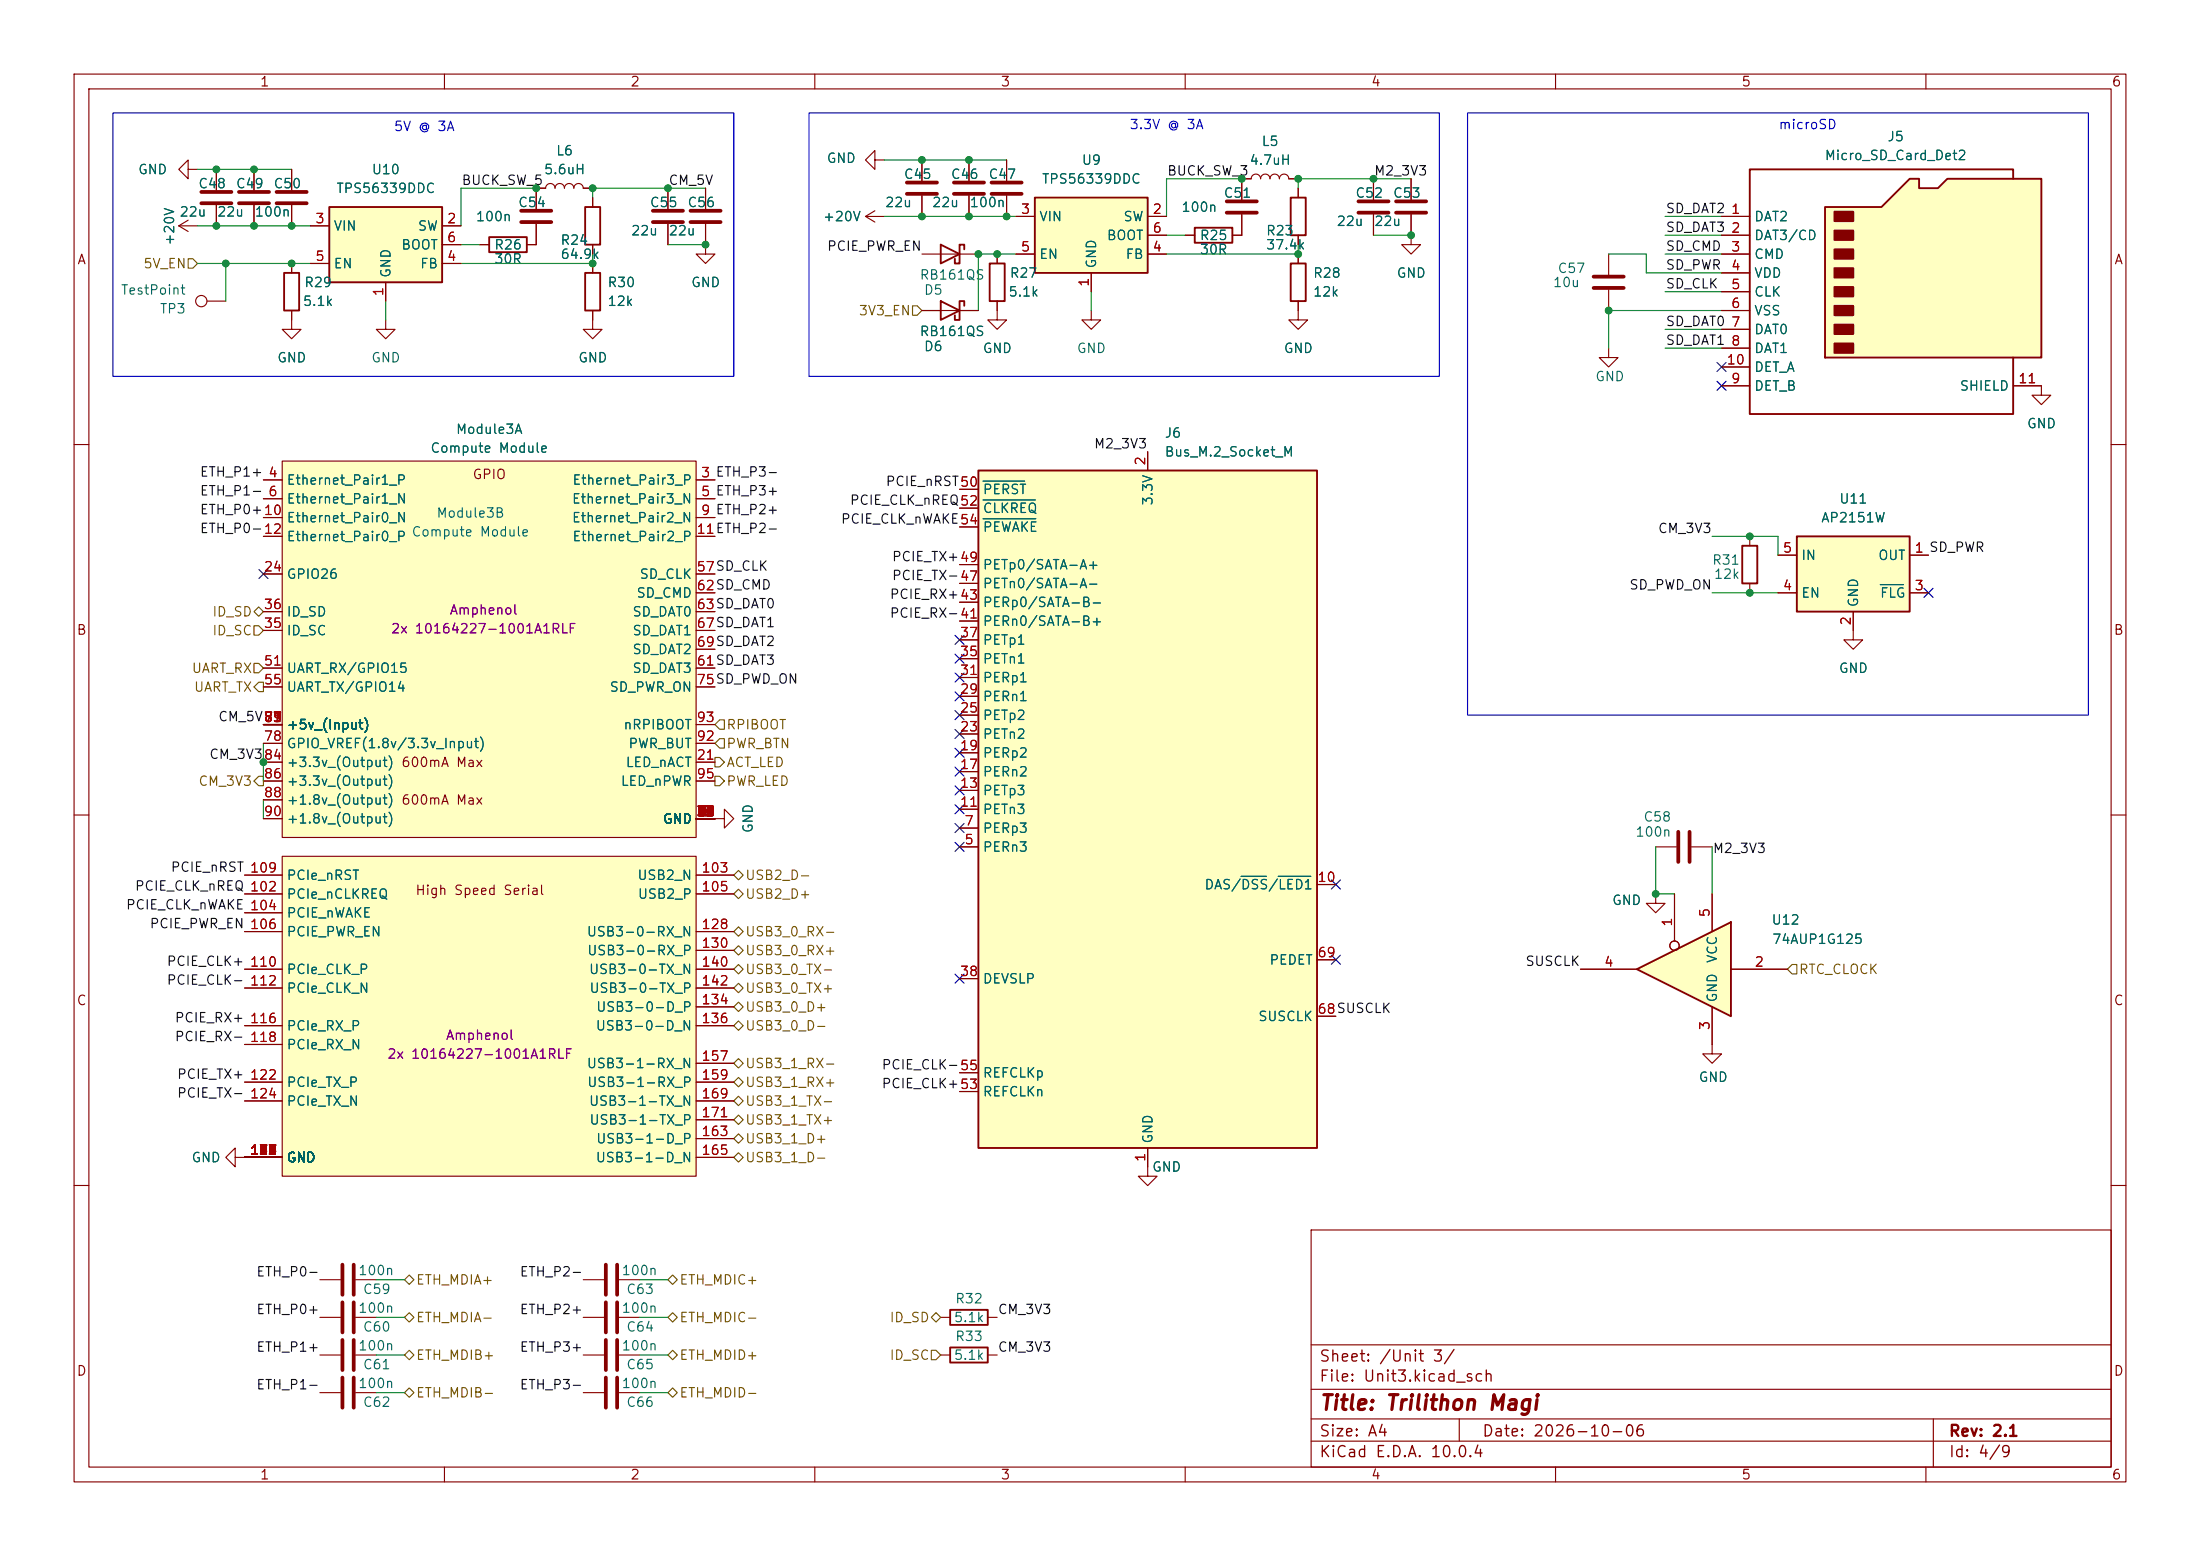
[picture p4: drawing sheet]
<svg xmlns="http://www.w3.org/2000/svg" width="297mm" height="210mm" viewBox="0 0 297 210" stroke-linecap="round" stroke-linejoin="round" font-family="sans-serif">
<g fill="none" stroke="#840000" stroke-width=".15">
<path d="M10 10h277v190h-277zM12 12h273v186h-273zM60 10v2M110 10v2M160 10v2M210 10v2M260 10v2M39.4 35.6v1.2M90.2 25.4v2.8M90.2 30.2v2.8M95.2 25.4v2.8M95.2 30.2v2.8"/>
<path d="M39.4 41.9v1.3M80 43.2v1.3h1.3l-1.3 1.2-1.3-1.2h1.3M10 60h2M285 60h2M10 110h2M285 110h2M10 160h2M177 166h108v32h-108zM285 160h2M60 198v2M110 198v2M160 198v2"/>
<path d="M177 194.5h108M177 191.5h108M177 187.5h108M177 181.5h108M197 191.5v3M210 198v2M260 198v2M261 191.5v6.5"/>
</g>
<path d="M38.4 36.8h2v5.1h-2z" fill="none" stroke="#840000" stroke-width=".25"/>
<path d="M88.1 28.4h4.1M88.1 30h4.1M93.2 28.4h4.1M93.2 30h4.1" fill="none" stroke="#840000" stroke-width=".51"/>
<path d="M44.4 27.9h15.3v10.2h-15.3z" fill="#ffffc2"/>
<path d="M44.4 27.9h15.3v10.2h-15.3zM79 27.9h2v5.1h-2zM79 36.8h2v5.1h-2z" fill="none" stroke="#840000" stroke-width=".25"/>
<g fill="none" stroke="#840000" stroke-width=".15">
<path d="M24.1 30.5h2.6M24.1 30.5l1.3 .7M25.4 22.9v-1.3l-1.3 1.3 1.3 1.2v-1.2h1.3M25.4 29.7l-1.3 .8M29.2 22.9v2.8M29.2 27.7v2.8M34.3 22.9v2.8M34.3 27.7v2.8M39.4 22.9v2.8M39.4 27.7v2.8M41.9 30.5h2.5M41.9 35.6h2.5"/>
<path d="M52.1 38.1v2.5M59.7 30.5h2.5M59.7 35.6h2.5M59.7 33h2.5M72.4 30.2v2.8M80 25.4h-1.3a.64 .64 0 0 0-.6-.6 .64 .64 0 0 0-.6 .6 .64 .64 0 0 0-.7-.6 .64 .64 0 0 0-.6 .6 .64 .64 0 0 0-.6-.6 .64 .64 0 0 0-.7 .6 .64 .64 0 0 0-.6-.6 .64 .64 0 0 0-.6 .6h-1.3v2.8M80 26.7v1.2M80 33v1.3M80 35.6v1.2M27.9 40.6h2.6M39.4 43.2v1.3h1.2l-1.2 1.2-1.3-1.2h1.3M52.1 43.2v1.3h1.2l-1.2 1.2-1.3-1.2h1.3"/>
<path d="M80 41.9v1.3M154.9 157.5v1.3h1.3l-1.3 1.2-1.2-1.2h1.2"/>
<circle cx="27.2" cy="40.6" r=".76"/>
</g>
<path d="M27.2 25.9h4M27.2 27.4h4M32.3 25.9h4M32.3 27.4h4M37.3 25.9h4.1M37.3 27.4h4.1M70.4 28.4h4M70.4 30h4" fill="none" stroke="#840000" stroke-width=".51"/>
<path d="M132.1 63.5h45.7v91.4h-45.7z" fill="#ffffc2"/>
<path d="M132.1 63.5h45.7v91.4h-45.7z" fill="none" stroke="#840000" stroke-width=".25"/>
<g fill="none" stroke="#840000" stroke-width=".15">
<path d="M129.5 78.7h2.6M129.5 76.2h2.6M129.5 66h2.6M129.5 68.6h2.6M129.5 71.1h2.6M154.9 61v2.5M129.5 99.1h2.6M129.5 96.5h2.6M129.5 94h2.6M129.5 91.4h2.6M129.5 88.9h2.6M129.5 86.4h2.6"/>
<path d="M129.5 83.8h2.6M129.5 81.3h2.6M129.5 114.3h2.6M129.5 111.8h2.6M129.5 109.2h2.6M129.5 106.7h2.6M129.5 104.1h2.6M129.5 101.6h2.6M177.8 119.4h2.5M129.5 132.1h2.6M177.8 137.2h2.5M177.8 129.5h2.5"/>
<path d="M129.5 147.3h2.6M129.5 144.8h2.6M154.9 154.9v2.6"/>
</g>
<path d="M132.7 64.9h5.6M132.7 67.5h7.1M132.7 70h7.1M167.5 118.3h3.5M172.6 118.3h4.4" fill="none" stroke="#006464" stroke-width=".15"/>
<path d="M221 130.8l12.7-6.3v12.7z" fill="#ffffc2"/>
<path d="M235.2 73.7h2v5h-2zM221 130.8l12.7-6.3v12.7z" fill="none" stroke="#840000" stroke-width=".25"/>
<g fill="none" stroke="#840000" stroke-width=".15">
<path d="M236.2 72.4v1.3M236.2 78.7v1.3M250.2 85.1v1.3h1.3l-1.3 1.2-1.3-1.2h1.3M223.5 114.3h2.8M228.3 114.3h2.8M213.4 130.8h7.6M223.5 120.7v1.2h1.3l-1.3 1.3-1.3-1.3h1.3M226.1 120.7v6.3M231.1 135.9v6.3h1.3l-1.3 1.3-1.2-1.3h1.2M231.1 120.7v5M233.7 130.8h7.6"/>
<circle cx="226.1" cy="127.6" r=".63"/>
</g>
<path d="M226.6 112.3v4M228.1 112.3v4" fill="none" stroke="#840000" stroke-width=".51"/>
<path d="M242.6 72.4h15.2v10.2h-15.2z" fill="#ffffc2"/>
<path d="M66 32h5.1v2h-5.1zM127 33l2.5 1.3-2.5 1.3zM130.2 33.7v-.7h-.7v2.6h-.6v-.7M133.6 35.6h2v5h-2zM127 40.6l2.5 1.3-2.5 1.3zM130.2 41.3v-.7h-.7v2.6h-.6v-.7M242.6 72.4h15.2v10.2h-15.2zM128.3 176.8h5v2h-5zM128.3 181.9h5v2h-5z" fill="none" stroke="#840000" stroke-width=".25"/>
<g fill="none" stroke="#840000" stroke-width=".15">
<path d="M64.8 33h1.2M71.1 33h1.3M116.8 29.2l1.3 .8M116.8 29.2h2.6M118.1 21.6v-1.3l-1.3 1.3 1.3 1.3v-1.3h1.3M118.1 28.4l-1.3 .8M124.5 34.3h7.6M124.5 21.6v2.8M124.5 26.4v2.8M130.8 21.6v2.8M130.8 26.4v2.8M134.6 34.3v1.3"/>
<path d="M135.9 21.6v2.8M135.9 26.4v2.8M124.5 41.9h7.6M134.6 40.6v2.6h1.3l-1.3 1.3-1.3-1.3h1.3M240 74.9h2.6M257.8 74.9h2.5M240 80h2.6M250.2 82.6v2.5M257.8 80h2.5M31.7 156.2v-1.3l-1.2 1.3 1.2 1.3v-1.3h1.3M43.2 172.7h2.8M43.2 177.8h2.8"/>
<path d="M48 172.7h2.8M48 177.8h2.8M78.7 172.7h2.8M78.7 177.8h2.8M83.6 172.7h2.8M83.6 177.8h2.8M127 177.8h1.3M133.3 177.8h1.3M43.2 182.9h2.8M43.2 188h2.8M48 182.9h2.8M48 188h2.8"/>
<path d="M78.7 182.9h2.8M78.7 188h2.8M83.6 182.9h2.8M83.6 188h2.8M127 182.9h1.3M133.3 182.9h1.3"/>
</g>
<path d="M253.8 78.9h3.2" fill="none" stroke="#006464" stroke-width=".15"/>
<g fill="none" stroke="#840000" stroke-width=".51">
<path d="M122.4 24.6h4.1M122.4 26.2h4.1M128.8 24.6h4M128.8 26.2h4M133.9 24.6h4M133.9 26.2h4M46.2 170.7v4.1M46.2 175.8v4M47.8 170.7v4.1M47.8 175.8v4M81.8 170.7v4.1M81.8 175.8v4"/>
<path d="M83.3 170.7v4.1M83.3 175.8v4M46.2 180.8v4.1M46.2 185.9v4.1M47.8 180.8v4.1M47.8 185.9v4.1M81.8 180.8v4.1M81.8 185.9v4.1M83.3 180.8v4.1M83.3 185.9v4.1"/>
</g>
<path d="M38.1 115.6h55.9v43.2h-55.9z" fill="#ffffc2"/>
<g fill="none" stroke="#840000" stroke-width=".15">
<path d="M33 118.1h5.1M38.1 115.6h55.9v43.2h-55.9zM94 118.1h5.1M33 120.7h5.1M33 123.2h5.1M33 125.7h5.1M33 130.8h5.1M33 133.4h5.1M33 138.4h5.1M94 120.7h5.1M94 125.7h5.1M94 130.8h5.1"/>
<path d="M94 133.4h5.1M94 138.4h5.1M94 128.3h5.1M94 135.9h5.1M33 156.2h5.1M33 141h5.1M33 146.1h5.1M33 148.6h5.1M94 156.2h5.1M94 146.1h5.1M94 148.6h5.1M94 143.5h5.1"/>
<path d="M94 153.7h5.1M94 151.1h5.1"/>
</g>
<path d="M38.1 62.2h55.9v50.8h-55.9z" fill="#ffffc2"/>
<g fill="none" stroke="#840000" stroke-width=".15">
<path d="M95.2 33v1.3h1.3l-1.3 1.3-1.2-1.3h1.2M167.6 24.1h1.3a.64 .64 0 0 1 .6-.6 .64 .64 0 0 1 .7 .6 .64 .64 0 0 1 .6-.6 .64 .64 0 0 1 .6 .6 .64 .64 0 0 1 .7-.6 .64 .64 0 0 1 .6 .6 .64 .64 0 0 1 .7-.6 .64 .64 0 0 1 .6 .6h1.3M185.4 24.1v2.8M185.4 29v2.8M190.5 24.1v2.8M190.5 29v2.8M147.3 41.9v1.3h1.3l-1.3 1.3-1.3-1.3h1.3M275.6 52.1v1.2h1.3l-1.3 1.3-1.3-1.3h1.3M35.6 64.8h2.5M35.6 67.3h2.5M35.6 69.9h2.5M35.6 72.4h2.5"/>
<path d="M35.6 77.5h2.5M38.1 62.2h55.9v50.8h-55.9zM94 64.8h2.5M94 67.3h2.5M94 69.9h2.5M94 72.4h2.5M94 77.5h2.5M35.6 85.1h2.5M35.6 82.6h2.5M35.6 90.2h2.5M35.6 92.7h2.5M35.6 97.8h2.5"/>
<path d="M94 85.1h2.5M94 82.6h2.5M94 90.2h2.5M94 92.7h2.5M94 80h2.5M94 87.6h2.5M94 97.8h2.5M35.6 110.5h2.5M35.6 102.9h2.5M35.6 100.3h2.5M35.6 105.4h2.5M35.6 108h2.5"/>
<path d="M94 110.5h3.8v1.3l1.3-1.3-1.3-1.3v1.3M94 102.9h2.5M94 100.3h2.5M94 105.4h2.5"/>
</g>
<path d="M183.4 27.2h4.1M183.4 28.7h4.1M188.5 27.2h4M188.5 28.7h4" fill="none" stroke="#840000" stroke-width=".51"/>
<path d="M139.7 26.7h15.2v10.1h-15.2z" fill="#ffffc2"/>
<path d="M139.7 26.7h15.2v10.1h-15.2zM174.2 35.6h2.1v5h-2.1z" fill="none" stroke="#840000" stroke-width=".25"/>
<path d="M137.2 29.2h2.5M137.2 34.3h2.5M147.3 36.8v2.6M154.9 29.2h2.6M154.9 34.3h2.6M154.9 31.8h2.6M175.3 34.3v1.3M190.5 31.8v1.2h1.3l-1.3 1.3-1.3-1.3h1.3M175.3 40.6v1.3" fill="none" stroke="#840000" stroke-width=".15"/>
<path d="M246.4 27.9h7.6l3.8-3.8h1.3v1.3h2.5l1.3-1.3h12.7v24.2h-29.2z" fill="#ffffc2"/>
<path d="M161.3 30.7h5.1v2.1h-5.1zM174.2 26.7h2.1v5.1h-2.1zM246.4 27.9h7.6l3.8-3.8h1.3v1.3h2.5l1.3-1.3h12.7v24.2h-29.2zM271.8 24.1v-1.2h-35.6v33h35.6v-7.6" fill="none" stroke="#840000" stroke-width=".25"/>
<g fill="#840000" stroke="#840000" stroke-width=".25">
<path d="M247.6 28.6h2.6v1.2h-2.6z"/>
<path d="M247.6 31.1h2.6v1.3h-2.6z"/>
<path d="M247.6 33.7h2.6v1.2h-2.6z"/>
<path d="M247.6 36.2h2.6v1.3h-2.6z"/>
<path d="M247.6 38.7h2.6v1.3h-2.6z"/>
<path d="M247.6 41.3h2.6v1.2h-2.6z"/>
<path d="M247.6 43.8h2.6v1.3h-2.6z"/>
<path d="M247.6 46.4h2.6v1.2h-2.6z"/>
</g>
<g fill="none" stroke="#840000" stroke-width=".15">
<path d="M29.2 22.9v2.8M29.2 27.7v2.8M34.3 22.9v2.8M34.3 27.7v2.8M39.4 22.9v2.8M39.4 27.7v2.8M39.4 35.6v1.2M41.9 30.5h2.5M41.9 35.6h2.5M52.1 38.1v2.5M59.7 33h2.5M59.7 30.5h2.5"/>
<path d="M59.7 35.6h2.5M64.8 33h1.2M72.4 30.2v2.8h-1.3M73.7 25.4h-1.3v2.8M78.7 25.4h1.3M80 26.7v1.2M80 33v1.3M80 35.6v1.2M90.2 25.4v2.8M90.2 30.2v2.8M95.2 25.4v2.8M95.2 30.2v2.8"/>
<path d="M124.5 21.6v2.8M124.5 26.4v2.8M130.8 21.6v2.8M130.8 26.4v2.8M134.6 34.3v1.3M135.9 21.6v2.8M135.9 26.4v2.8M137.2 29.2h2.5M137.2 34.3h2.5M147.3 36.8v2.6M154.9 29.2h2.6M154.9 31.8h2.6"/>
<path d="M154.9 34.3h2.6M160 31.8h1.3M167.6 29v2.8h-1.2M168.9 24.1h-1.3v2.8M174 24.1h1.3M175.3 25.4v1.3M175.3 31.8v1.2M175.3 34.3v1.3M185.4 24.1v2.8M185.4 29v2.8M190.5 24.1v2.8M190.5 29v2.8"/>
<path d="M217.2 34.3v2.8M217.2 39.1v2.8M232.4 29.2h3.8M232.4 31.8h3.8M232.4 34.3h3.8M232.4 36.8h3.8M232.4 39.4h3.8M39.4 41.9v1.3M80 41.9v1.3M124.5 41.9h2.5M129.5 41.9h2.6M134.6 40.6v1.3"/>
<path d="M175.3 40.6v2.6h1.2l-1.2 1.3-1.3-1.3h1.3M217.2 47v1.3h1.2l-1.2 1.2-1.3-1.2h1.3M232.4 41.9h3.8M232.4 44.5h3.8M232.4 47h3.8M232.4 52.1h3.8M232.4 49.5h3.8M271.8 52.1h3.8M35.6 64.8h2.5M35.6 67.3h2.5M35.6 69.9h2.5M35.6 72.4h2.5"/>
<path d="M35.6 77.5h2.5M94 64.8h2.5M94 67.3h2.5M94 69.9h2.5M94 72.4h2.5M94 77.5h2.5M129.5 78.7h2.6M129.5 76.2h2.6M129.5 66h2.6M129.5 68.6h2.6M129.5 71.1h2.6M154.9 61v2.5"/>
<path d="M240 74.9h2.6M257.8 74.9h2.5M35.6 85.1h2.5M35.6 82.6h2.5M35.6 90.2h2.5M35.6 92.7h2.5M35.6 97.8h2.5M94 80h2.5M94 85.1h2.5M94 82.6h2.5M94 90.2h2.5M94 92.7h2.5"/>
<path d="M94 87.6h2.5M94 97.8h2.5M129.5 99.1h2.6M129.5 96.5h2.6M129.5 94h2.6M129.5 91.4h2.6M129.5 88.9h2.6M129.5 86.4h2.6M129.5 83.8h2.6M129.5 81.3h2.6M240 80h2.6M250.2 82.6v2.5"/>
<path d="M257.8 80h2.5M33 118.1h5.1M35.6 110.5h2.5M35.6 102.9h2.5M35.6 100.3h2.5M35.6 105.4h2.5M35.6 108h2.5M94 110.5h2.5M94 102.9h2.5M94 100.3h2.5M94 105.4h2.5M94 118.1h5.1"/>
<path d="M129.5 114.3h2.6M129.5 111.8h2.6M129.5 109.2h2.6M129.5 106.7h2.6M129.5 104.1h2.6M129.5 101.6h2.6M177.8 119.4h2.5M33 130.8h5.1M33 120.7h5.1M33 123.2h5.1M33 125.7h5.1M33 133.4h5.1"/>
<path d="M33 138.4h5.1M94 130.8h5.1M94 120.7h5.1M94 125.7h5.1M94 133.4h5.1M94 138.4h5.1M94 128.3h5.1M94 135.9h5.1M129.5 132.1h2.6M177.8 137.2h2.5M177.8 129.5h2.5M213.4 130.8h7.6"/>
<path d="M226.1 120.7v6.3M231.1 120.7v5M231.1 135.9v5.1M233.7 130.8h7.6M33 156.2h5.1M33 141h5.1M33 146.1h5.1M33 148.6h5.1M94 156.2h5.1M94 146.1h5.1M94 148.6h5.1M94 143.5h5.1"/>
<path d="M94 153.7h5.1M94 151.1h5.1M129.5 147.3h2.6M129.5 144.8h2.6M154.9 154.9v2.6"/>
<circle cx="226.1" cy="127.6" r=".63"/>
</g>
<path d="M165.6 27.2h4.1M165.6 28.7h4.1M215.1 37.3h4.1M215.1 38.9h4.1" fill="none" stroke="#840000" stroke-width=".51"/>
<g fill="none" stroke="#725600" stroke-width=".15">
<path d="M25.4 34.9h.6l.7 .7-.7 .6h-.6zM123.2 41.3h.6l.7 .6-.7 .6h-.6zM34.3 82.6l.6-.7 .7 .7-.7 .6zM34.3 92.7l.6-.6h.7v1.2h-.7zM34.3 84.5h.6l.7 .6-.7 .6h-.6zM34.3 89.5h.6l.7 .7-.7 .6h-.6zM97.2 97.2h.6v1.2h-.6l-.7-.6zM97.2 99.7h.6v1.3h-.6l-.7-.7zM34.9 104.8h.7v1.2h-.7l-.6-.6zM96.5 102.2h.7l.6 .7-.6 .6h-.7zM96.5 104.8h.7l.6 .6-.6 .6h-.7zM99.1 118.1l.6-.6 .6 .6-.6 .6z"/>
<path d="M99.1 125.7l.6-.6 .6 .6-.6 .7zM99.1 135.9l.6-.6 .6 .6-.6 .6zM99.1 133.4l.6-.7 .6 .7-.6 .6zM99.1 138.4l.6-.6 .6 .6-.6 .7zM99.1 128.3l.6-.7 .6 .7-.6 .6zM99.1 120.7l.6-.7 .6 .7-.6 .6zM99.7 130.2l.6 .6-.6 .6-.6-.6zM241.9 130.2h.7v1.2h-.7l-.6-.6zM99.1 156.2l.6-.6 .6 .6-.6 .6zM99.1 143.5l.6-.6 .6 .6-.6 .6zM99.1 148.6l.6-.6 .6 .6-.6 .6zM99.1 146.1l.6-.7 .6 .7-.6 .6z"/>
<path d="M99.1 151.1l.6-.6 .6 .6-.6 .7zM99.7 153l.6 .7-.6 .6-.6-.6zM54.6 172.7l.6-.6 .7 .6-.7 .7zM54.6 177.8l.6-.6 .7 .6-.7 .6zM90.2 172.7l.6-.6 .6 .6-.6 .7zM90.2 177.8l.6-.6 .6 .6-.6 .6zM125.7 177.8l.7-.6 .6 .6-.6 .6zM54.6 182.9l.6-.7 .7 .7-.7 .6zM54.6 188l.6-.7 .7 .7-.7 .6zM90.2 182.9l.6-.7 .6 .7-.6 .6zM90.2 188l.6-.7 .6 .7-.6 .6zM125.7 182.2h.7l.6 .7-.6 .6h-.7z"/>
</g>
<g fill="none" stroke="#009600" stroke-width=".15">
<path d="M26.7 22.9h12.7M26.7 30.5h15.2M26.7 35.6h15.2M30.5 35.6v5M62.2 33h2.6M72.4 25.4h-10.2v5.1M80 34.3v1.3h-17.8M90.2 33h5M95.2 25.4h-15.2v1.3M119.4 29.2h17.8M119.4 21.6h16.5M137.2 34.3h-5.1v7.6"/>
<path d="M147.3 39.4v2.5M157.5 31.8h2.5M167.6 24.1h-10.1v5.1M175.3 33v1.3h-17.8M185.4 31.8h5.1M190.5 24.1h-15.2v1.3M217.2 34.3h5v2.5h10.2M224.8 34.3h7.6M224.8 29.2h7.6M224.8 31.8h7.6M224.8 39.4h7.6M52.1 40.6v2.6"/>
<path d="M224.8 44.5h7.6M224.8 47h7.6M232.4 41.9h-15.2v5.1M231.1 72.4h8.9v2.5M231.1 80h8.9M35.6 100.3v5.1M35.6 108v2.5M223.5 114.3v6.4h2.6M231.1 114.3v6.4M50.8 172.7h3.8M50.8 177.8h3.8M86.4 172.7h3.8"/>
<path d="M86.4 177.8h3.8M50.8 182.9h3.8M50.8 188h3.8M86.4 182.9h3.8M86.4 188h3.8"/>
</g>
<g fill="none" stroke="#000084" stroke-width=".15">
<path d="M231.8 48.9l1.2 1.2M231.8 51.5l1.2 1.2M233 48.9l-1.2 1.2M233 51.5l-1.2 1.2M35 76.9l1.2 1.2M36.2 76.9l-1.2 1.2M259.7 79.4l1.3 1.2M261 79.4l-1.3 1.2M128.9 85.8l1.2 1.2M128.9 90.8l1.2 1.2M128.9 88.3l1.2 1.2M128.9 95.9l1.2 1.2"/>
<path d="M128.9 98.5l1.2 1.2M128.9 93.4l1.2 1.2M130.1 85.8l-1.2 1.2M130.1 90.8l-1.2 1.2M130.1 88.3l-1.2 1.2M130.1 95.9l-1.2 1.2M130.1 98.5l-1.2 1.2M130.1 93.4l-1.2 1.2M128.9 108.6l1.2 1.2M128.9 106.1l1.2 1.2M128.9 103.5l1.2 1.2M128.9 101l1.2 1.2"/>
<path d="M128.9 113.7l1.2 1.2M128.9 111.2l1.2 1.2M130.1 108.6l-1.2 1.2M130.1 106.1l-1.2 1.2M130.1 103.5l-1.2 1.2M130.1 101l-1.2 1.2M130.1 113.7l-1.2 1.2M130.1 111.2l-1.2 1.2M179.7 118.8l1.2 1.2M180.9 118.8l-1.2 1.2M128.9 131.5l1.2 1.2M130.1 131.5l-1.2 1.2"/>
<path d="M179.7 128.9l1.2 1.2M180.9 128.9l-1.2 1.2"/>
</g>
<path d="M15.2 15.2h83.9v35.6h-83.9zM109.2 15.2h85.1v35.6h-85.1zM198.1 15.2h83.8v81.3h-83.8z" fill="none" stroke="#0000c2" stroke-width=".15"/>
<path d="M132.7 64.9h5.6M132.7 67.5h7.1M132.7 70h7.1M253.8 78.9h3.2M167.5 118.3h3.5M172.6 118.3h4.4" fill="none" stroke="#006464" stroke-width=".15"/>
<g fill="#009600" stroke="#009600" stroke-width=".14">
<circle cx="167.6" cy="24.1" r=".46"/>
<circle cx="175.3" cy="24.1" r=".46"/>
<circle cx="185.4" cy="24.1" r=".46"/>
<circle cx="175.3" cy="34.3" r=".46"/>
<circle cx="130.8" cy="21.6" r=".46"/>
<circle cx="135.9" cy="29.2" r=".46"/>
<circle cx="130.8" cy="29.2" r=".46"/>
<circle cx="132.1" cy="34.3" r=".46"/>
<circle cx="134.6" cy="34.3" r=".46"/>
<circle cx="124.5" cy="29.2" r=".46"/>
<circle cx="124.5" cy="21.6" r=".46"/>
<circle cx="190.5" cy="31.8" r=".46"/>
<circle cx="217.2" cy="41.9" r=".46"/>
<circle cx="236.2" cy="80" r=".46"/>
<circle cx="236.2" cy="72.4" r=".46"/>
<circle cx="223.5" cy="120.7" r=".46"/>
<circle cx="34.3" cy="22.9" r=".46"/>
<circle cx="39.4" cy="30.5" r=".46"/>
<circle cx="30.5" cy="35.6" r=".46"/>
<circle cx="34.3" cy="30.5" r=".46"/>
<circle cx="29.2" cy="22.9" r=".46"/>
<circle cx="29.2" cy="30.5" r=".46"/>
<circle cx="39.4" cy="35.6" r=".46"/>
<circle cx="35.6" cy="102.9" r=".46"/>
<circle cx="72.4" cy="25.4" r=".46"/>
<circle cx="80" cy="25.4" r=".46"/>
<circle cx="80" cy="35.6" r=".46"/>
<circle cx="90.2" cy="25.4" r=".46"/>
<circle cx="95.2" cy="33" r=".46"/>
</g>
<text font-size="2" fill="#840000" x="178" y="190.8">Title: Trilithon Magi</text>
<g font-size="1.5" fill="#840000">
<text x="178" y="184.2">Sheet: /Unit 3/</text>
<text x="178" y="186.9">File: Unit3.kicad_sch</text>
<text x="178" y="197.1">KiCad E.D.A. 10.0.4</text>
<text x="178" y="194.3">Size: A4</text>
<text x="200" y="194.3">Date: 2026-10-06</text>
<text x="263" y="194.3">Rev: 2.1</text>
<text x="263" y="197.1">Id: 4/9</text>
</g>
<g font-size="1.3" fill="#840000">
<text x="35" y="12">1</text>
<text x="85" y="12">2</text>
<text x="135" y="12">3</text>
<text x="185" y="12">4</text>
<text x="235" y="12">5</text>
<text x="285" y="12">6</text>
<text x="10.3" y="36">A</text>
<text x="285.3" y="36">A</text>
<text x="63.7" y="65">GPIO</text>
<text x="10.3" y="86">B</text>
<text x="285.3" y="86">B</text>
<text x="56" y="121.1">High Speed Serial</text>
<text x="10.3" y="136">C</text>
<text x="285.3" y="136">C</text>
<text x="10.3" y="186">D</text>
<text x="285.3" y="186">D</text>
<text x="35" y="200">1</text>
<text x="85" y="200">2</text>
<text x="135" y="200">3</text>
<text x="185" y="200">4</text>
<text x="235" y="200">5</text>
<text x="285" y="200">6</text>
</g>
<g font-size="1.3" fill="#0000c2">
<text x="152.4" y="17.8">3.3V @ 3A</text>
<text x="240" y="17.8">microSD</text>
<text x="53.1" y="18">5V @ 3A</text>
</g>
<g font-size="1.3" fill="#006464">
<text x="18.6" y="23.8">GND</text>
<text x="50.1" y="23.8">U10</text>
<text x="73.3" y="23.8">5.6uH</text>
<text x="75" y="21.3">L6</text>
<text x="111.5" y="22.3">GND</text>
<text x="145.9" y="22.6">U9</text>
<text x="168.6" y="22.6">4.7uH</text>
<text x="170.2" y="20">L5</text>
<text x="246.2" y="21.9">Micro_SD_Card_Det2</text>
<text x="254.7" y="19.4">J5</text>
<text x="24.1" y="29.5">22u</text>
<text x="26.7" y="25.7">C48</text>
<text x="29.2" y="29.5">22u</text>
<text x="31.8" y="25.7">C49</text>
<text x="34.3" y="29.5">100n</text>
<text x="36.8" y="25.7">C50</text>
<text x="45.3" y="26.4">TPS56339DDC</text>
<text x="69.9" y="28.3">C54</text>
<text x="87.6" y="28.3">C55</text>
<text x="92.7" y="28.3">C56</text>
<text x="119.4" y="28.3">22u</text>
<text x="121.9" y="24.5">C45</text>
<text x="125.7" y="28.3">22u</text>
<text x="128.3" y="24.5">C46</text>
<text x="130.8" y="28.3">100n</text>
<text x="133.4" y="24.5">C47</text>
<text x="140.6" y="25.1">TPS56339DDC</text>
<text x="159.4" y="28.9">100n</text>
<text x="165.1" y="27">C51</text>
<text x="182.9" y="27">C52</text>
<text x="188" y="27">C53</text>
<text x="23.8" y="33.2" transform="rotate(-90 23.8 33.2)">+20V</text>
<text x="45" y="31.5">VIN</text>
<text x="54.1" y="34">BOOT</text>
<text x="56.3" y="31.5">SW</text>
<text x="64.1" y="30.2">100n</text>
<text x="66.6" y="34">R26</text>
<text x="66.6" y="35.9">30R</text>
<text x="75.6" y="33.4">R24</text>
<text x="75.6" y="35.3">64.9k</text>
<text x="85.1" y="32.1">22u</text>
<text x="90.2" y="32.1">22u</text>
<text x="111" y="30.2">+20V</text>
<text x="140.2" y="30.2">VIN</text>
<text x="140.2" y="35.3">EN</text>
<text x="149.3" y="32.7">BOOT</text>
<text x="151.6" y="30.2">SW</text>
<text x="151.9" y="35.3">FB</text>
<text x="161.9" y="32.7">R25</text>
<text x="161.9" y="34.6">30R</text>
<text x="170.8" y="32.1">R23</text>
<text x="170.8" y="34">37.4k</text>
<text x="180.3" y="30.8">22u</text>
<text x="185.4" y="30.8">22u</text>
<text x="236.7" y="30.2">DAT2</text>
<text x="236.7" y="32.7">DAT3/CD</text>
<text x="236.7" y="35.3">CMD</text>
<text x="16.2" y="40.1">TestPoint</text>
<text x="40.8" y="41.6">5.1k</text>
<text x="41" y="39.1">R29</text>
<text x="45" y="36.5">EN</text>
<text x="53" y="37.6" transform="rotate(-90 53 37.6)">GND</text>
<text x="56.6" y="36.5">FB</text>
<text x="81.9" y="41.6">12k</text>
<text x="81.9" y="39.1">R30</text>
<text x="93.2" y="39.1">GND</text>
<text x="124.1" y="38.1">RB161QS</text>
<text x="124.6" y="40.1">D5</text>
<text x="136" y="40.3">5.1k</text>
<text x="136.2" y="37.8">R27</text>
<text x="148.3" y="36.3" transform="rotate(-90 148.3 36.3)">GND</text>
<text x="177.2" y="40.3">12k</text>
<text x="177.2" y="37.8">R28</text>
<text x="188.5" y="37.8">GND</text>
<text x="209.6" y="39.1">10u</text>
<text x="210.2" y="37.2">C57</text>
<text x="236.7" y="37.8">VDD</text>
<text x="236.7" y="40.3">CLK</text>
<text x="21.5" y="42.6">TP3</text>
<text x="124.1" y="45.7">RB161QS</text>
<text x="124.6" y="47.7">D6</text>
<text x="132.6" y="48">GND</text>
<text x="145.3" y="48">GND</text>
<text x="173.2" y="48">GND</text>
<text x="236.7" y="42.9">VSS</text>
<text x="236.7" y="45.4">DAT0</text>
<text x="236.7" y="48">DAT1</text>
<text x="37.3" y="49.2">GND</text>
<text x="50" y="49.2">GND</text>
<text x="78" y="49.2">GND</text>
<text x="215.3" y="51.8">GND</text>
<text x="236.7" y="53">DET_B</text>
<text x="236.7" y="50.5">DET_A</text>
<text x="264.5" y="53">SHIELD</text>
<text x="61.5" y="58.9">Module3A</text>
<text x="157.1" y="59.4">J6</text>
<text x="273.6" y="58.1">GND</text>
<text x="38.6" y="65.7">Ethernet_Pair1_P</text>
<text x="58" y="61.4">Compute Module</text>
<text x="77.2" y="65.7">Ethernet_Pair3_P</text>
<text x="157.1" y="61.9">Bus_M.2_Socket_M</text>
<text x="38.6" y="68.3">Ethernet_Pair1_N</text>
<text x="38.6" y="70.8">Ethernet_Pair0_N</text>
<text x="58.8" y="70.2">Module3B</text>
<text x="77.1" y="68.3">Ethernet_Pair3_N</text>
<text x="77.1" y="70.8">Ethernet_Pair2_N</text>
<text x="132.6" y="67">PERST</text>
<text x="132.6" y="69.6">CLKREQ</text>
<text x="155.9" y="68.3" transform="rotate(-90 155.9 68.3)">3.3V</text>
<text x="245.8" y="70.8">AP2151W</text>
<text x="248.2" y="68.3">U11</text>
<text x="38.6" y="73.4">Ethernet_Pair0_P</text>
<text x="55.5" y="72.7">Compute Module</text>
<text x="77.2" y="73.4">Ethernet_Pair2_P</text>
<text x="132.6" y="77.2">PETp0/SATA-A+</text>
<text x="132.6" y="72.1">PEWAKE</text>
<text x="231" y="76.5">R31</text>
<text x="243.1" y="75.9">IN</text>
<text x="253.5" y="75.9">OUT</text>
<text x="38.6" y="78.4">GPIO26</text>
<text x="38.6" y="83.5">ID_SD</text>
<text x="85.3" y="83.5">SD_DAT0</text>
<text x="85.8" y="81">SD_CMD</text>
<text x="86.3" y="78.4">SD_CLK</text>
<text x="132.6" y="82.3">PERp0/SATA-B-</text>
<text x="132.6" y="79.7">PETn0/SATA-A-</text>
<text x="231.3" y="78.4">12k</text>
<text x="243.1" y="81">EN</text>
<text x="251.2" y="82" transform="rotate(-90 251.2 82)">GND</text>
<text x="253.7" y="81">FLG</text>
<text x="38.6" y="86.1">ID_SC</text>
<text x="85.3" y="86.1">SD_DAT1</text>
<text x="85.3" y="88.6">SD_DAT2</text>
<text x="132.6" y="89.9">PETn1</text>
<text x="132.6" y="87.3">PETp1</text>
<text x="132.6" y="84.8">PERn0/SATA-B+</text>
<text x="38.6" y="91.1">UART_RX/GPIO15</text>
<text x="38.6" y="93.7">UART_TX/GPIO14</text>
<text x="82.2" y="93.7">SD_PWR_ON</text>
<text x="85.3" y="91.1">SD_DAT3</text>
<text x="132.6" y="95">PERn1</text>
<text x="132.6" y="92.4">PERp1</text>
<text x="248.2" y="91.1">GND</text>
<text x="38.6" y="98.8">+5v_(Input)</text>
<text x="38.6" y="101.3">GPIO_VREF(1.8v/3.3v_Input)</text>
<text x="84.1" y="98.8">nRPIBOOT</text>
<text x="84.7" y="101.3">PWR_BUT</text>
<text x="132.6" y="100">PETn2</text>
<text x="132.6" y="97.5">PETp2</text>
<text x="38.6" y="103.8">+3.3v_(Output) 600mA Max</text>
<text x="38.6" y="106.4">+3.3v_(Output)</text>
<text x="38.6" y="103.8">+3.3v_(Output)</text>
<text x="83.7" y="106.4">LED_nPWR</text>
<text x="84.4" y="103.8">LED_nACT</text>
<text x="132.6" y="107.7">PETp3</text>
<text x="132.6" y="105.1">PERn2</text>
<text x="132.6" y="102.6">PERp2</text>
<text x="38.6" y="108.9">+1.8v_(Output) 600mA Max</text>
<text x="38.6" y="111.5">+1.8v_(Output)</text>
<text x="38.6" y="108.9">+1.8v_(Output)</text>
<text x="89.4" y="111.5">GND</text>
<text x="101.9" y="112.5" transform="rotate(-90 101.9 112.5)">GND</text>
<text x="132.6" y="112.7">PERp3</text>
<text x="132.6" y="110.2">PETn3</text>
<text x="220.7" y="113.2">100n</text>
<text x="221.8" y="111.2">C58</text>
<text x="38.6" y="119.1">PCIe_nRST</text>
<text x="86" y="119.1">USB2_N</text>
<text x="132.6" y="115.3">PERn3</text>
<text x="38.6" y="121.6">PCIe_nCLKREQ</text>
<text x="38.6" y="124.2">PCIE_nWAKE</text>
<text x="86" y="121.6">USB2_P</text>
<text x="162.5" y="120.4">DAS/DSS/LED1</text>
<text x="217.5" y="122.5">GND</text>
<text x="239.1" y="125.1">U12</text>
<text x="38.6" y="126.7">PCIE_PWR_EN</text>
<text x="38.6" y="131.8">PCIe_CLK_P</text>
<text x="79.1" y="126.7">USB3-0-RX_N</text>
<text x="79.2" y="129.2">USB3-0-RX_P</text>
<text x="79.4" y="131.8">USB3-0-TX_N</text>
<text x="171.3" y="130.5">PEDET</text>
<text x="232.1" y="130.1" transform="rotate(-90 232.1 130.1)">VCC</text>
<text x="239.2" y="127.7">74AUP1G125</text>
<text x="38.6" y="134.3">PCIe_CLK_N</text>
<text x="79.5" y="134.3">USB3-0-TX_P</text>
<text x="80.4" y="136.9">USB3-0-D_P</text>
<text x="132.6" y="133.1">DEVSLP</text>
<text x="232.1" y="135.4" transform="rotate(-90 232.1 135.4)">GND</text>
<text x="38.6" y="139.4">PCIe_RX_P</text>
<text x="38.6" y="141.9">PCIe_RX_N</text>
<text x="80.3" y="139.4">USB3-0-D_N</text>
<text x="169.8" y="138.1">SUSCLK</text>
<text x="38.6" y="147">PCIe_TX_P</text>
<text x="38.6" y="149.6">PCIe_TX_N</text>
<text x="79.1" y="144.5">USB3-1-RX_N</text>
<text x="79.2" y="147">USB3-1-RX_P</text>
<text x="79.4" y="149.6">USB3-1-TX_N</text>
<text x="132.6" y="148.3">REFCLKn</text>
<text x="132.6" y="145.8">REFCLKp</text>
<text x="229.2" y="146.3">GND</text>
<text x="79.5" y="152.1">USB3-1-TX_P</text>
<text x="80.4" y="154.6">USB3-1-D_P</text>
<text x="155.9" y="154.4" transform="rotate(-90 155.9 154.4)">GND</text>
<text x="25.8" y="157.2">GND</text>
<text x="38.6" y="157.2">GND</text>
<text x="80.3" y="157.2">USB3-1-D_N</text>
<text x="155.4" y="158.5">GND</text>
<text x="48.3" y="172.4">100n</text>
<text x="83.8" y="172.4">100n</text>
<text x="48.3" y="177.5">100n</text>
<text x="48.9" y="175">C59</text>
<text x="83.8" y="177.5">100n</text>
<text x="84.5" y="175">C63</text>
<text x="128.7" y="178.8">5.1k</text>
<text x="128.9" y="176.2">R32</text>
<text x="48.3" y="182.6">100n</text>
<text x="48.9" y="185.1">C61</text>
<text x="48.9" y="180">C60</text>
<text x="83.8" y="182.6">100n</text>
<text x="84.5" y="185.1">C65</text>
<text x="84.5" y="180">C64</text>
<text x="128.7" y="183.9">5.1k</text>
<text x="128.9" y="181.3">R33</text>
<text x="48.3" y="187.7">100n</text>
<text x="48.9" y="190.2">C62</text>
<text x="83.8" y="187.7">100n</text>
<text x="84.5" y="190.2">C66</text>
</g>
<g font-size="1.3" fill="#0f0f0f">
<text x="62.2" y="25.3">BUCK_SW_5</text>
<text x="90.2" y="25.3">CM_5V</text>
<text x="157.5" y="24">BUCK_SW_3</text>
<text x="185.4" y="24">M2_3V3</text>
<text x="224.8" y="29.1">SD_DAT2</text>
<text x="111.6" y="34.2">PCIE_PWR_EN</text>
<text x="224.8" y="34.2">SD_CMD</text>
<text x="224.8" y="31.6">SD_DAT3</text>
<text x="224.8" y="39.2">SD_CLK</text>
<text x="224.8" y="36.7">SD_PWR</text>
<text x="224.8" y="46.9">SD_DAT1</text>
<text x="224.8" y="44.3">SD_DAT0</text>
<text x="26.9" y="64.6">ETH_P1+ 4</text>
<text x="119.5" y="65.9">PCIE_nRST50</text>
<text x="147.6" y="60.8">M2_3V3</text>
<text x="26.9" y="69.7">ETH_P0+10</text>
<text x="26.9" y="67.2">ETH_P1- 6</text>
<text x="113.4" y="71">PCIE_CLK_nWAKE54</text>
<text x="114.6" y="68.5">PCIE_CLK_nREQ52</text>
<text x="26.9" y="72.3">ETH_P0-12</text>
<text x="120.3" y="76.1">PCIE_TX+49</text>
<text x="223.7" y="72.3">CM_3V3</text>
<text x="120" y="83.7">PCIE_RX-41</text>
<text x="120" y="81.2">PCIE_RX+43</text>
<text x="120.3" y="78.6">PCIE_TX-47</text>
<text x="219.9" y="79.9">SD_PWD_ON</text>
<text x="29.4" y="97.7">CM_5V77</text>
<text x="28.2" y="102.7">CM_3V384</text>
<text x="23" y="118">PCIE_nRST 109</text>
<text x="231.1" y="115.4">M2_3V3</text>
<text x="16.9" y="123.1">PCIE_CLK_nWAKE 104</text>
<text x="18.1" y="120.5">PCIE_CLK_nREQ 102</text>
<text x="20.1" y="125.6">PCIE_PWR_EN 106</text>
<text x="22.4" y="130.7">PCIE_CLK+ 110</text>
<text x="205.8" y="130.7">SUSCLK</text>
<text x="22.4" y="133.2">PCIE_CLK- 112</text>
<text x="23.5" y="138.3">PCIE_RX+ 116</text>
<text x="23.5" y="140.8">PCIE_RX- 118</text>
<text x="23.8" y="148.5">PCIE_TX- 124</text>
<text x="23.8" y="145.9">PCIE_TX+ 122</text>
<text x="118.9" y="144.7">PCIE_CLK-55</text>
<text x="118.9" y="147.2">PCIE_CLK+53</text>
<text x="34.5" y="172.6">ETH_P0-</text>
<text x="70.1" y="172.6">ETH_P2-</text>
<text x="34.5" y="177.7">ETH_P0+</text>
<text x="70.1" y="177.7">ETH_P2+</text>
<text x="134.6" y="177.7">CM_3V3</text>
<text x="34.5" y="182.8">ETH_P1+</text>
<text x="70.1" y="182.8">ETH_P3+</text>
<text x="134.6" y="182.8">CM_3V3</text>
<text x="34.5" y="187.8">ETH_P1-</text>
<text x="70.1" y="187.8">ETH_P3-</text>
</g>
<g font-size="1.3" fill="#a90000">
<text x="137.7" y="29.2">3</text>
<text x="155.5" y="29.2">2</text>
<text x="233.6" y="29.2">1</text>
<text x="42.5" y="30.5">3</text>
<text x="42.5" y="35.5">5</text>
<text x="60.3" y="30.5">2</text>
<text x="60.3" y="35.5">4</text>
<text x="60.3" y="33">6</text>
<text x="137.7" y="34.3">5</text>
<text x="155.5" y="34.3">4</text>
<text x="155.5" y="31.7">6</text>
<text x="233.6" y="31.7">2</text>
<text x="233.6" y="34.3">3</text>
<text x="52" y="40.1" transform="rotate(-90 52 40.1)">1</text>
<text x="147.3" y="38.8" transform="rotate(-90 147.3 38.8)">1</text>
<text x="233.6" y="36.8">4</text>
<text x="233.6" y="39.3">5</text>
<text x="233.6" y="41.9">6</text>
<text x="233.6" y="44.4">7</text>
<text x="233.6" y="47">8</text>
<text x="233" y="49.5">10</text>
<text x="233.6" y="52">9</text>
<text x="272.4" y="52">11</text>
<text x="36.1" y="64.7">4</text>
<text x="94.5" y="64.7">3 ETH_P3-</text>
<text x="94.5" y="64.7">3</text>
<text x="154.9" y="62.9" transform="rotate(-90 154.9 62.9)">2</text>
<text x="35.5" y="69.8">10</text>
<text x="36.1" y="67.3">6</text>
<text x="94.5" y="67.3">5 ETH_P3+</text>
<text x="94.5" y="69.8">9 ETH_P2+</text>
<text x="94.5" y="67.3">5</text>
<text x="94.5" y="69.8">9</text>
<text x="129.5" y="66">50</text>
<text x="129.5" y="68.6">52</text>
<text x="129.5" y="71.1">54</text>
<text x="35.5" y="77.4">24</text>
<text x="35.5" y="72.4">12</text>
<text x="93.9" y="72.4">11ETH_P2-</text>
<text x="93.9" y="77.4">57SD_CLK</text>
<text x="93.9" y="72.4">11</text>
<text x="93.9" y="77.4">57</text>
<text x="129.5" y="76.2">49</text>
<text x="240.6" y="74.9">5</text>
<text x="258.4" y="74.9">1 SD_PWR</text>
<text x="258.4" y="74.9">1</text>
<text x="35.5" y="82.5">36</text>
<text x="93.9" y="80">62SD_CMD</text>
<text x="93.9" y="82.5">63SD_DAT0</text>
<text x="93.9" y="80">62</text>
<text x="93.9" y="82.5">63</text>
<text x="129.5" y="83.8">41</text>
<text x="129.5" y="81.3">43</text>
<text x="129.5" y="78.7">47</text>
<text x="240.6" y="80">4</text>
<text x="258.4" y="80">3</text>
<text x="35.5" y="85.1">35</text>
<text x="93.9" y="85.1">67SD_DAT1</text>
<text x="93.9" y="87.6">69SD_DAT2</text>
<text x="93.9" y="85.1">67</text>
<text x="93.9" y="87.6">69</text>
<text x="129.5" y="88.9">35</text>
<text x="129.5" y="86.3">37</text>
<text x="250.2" y="84.5" transform="rotate(-90 250.2 84.5)">2</text>
<text x="35.5" y="90.1">51</text>
<text x="35.5" y="92.7">55</text>
<text x="93.9" y="90.1">61SD_DAT3</text>
<text x="93.9" y="92.7">75SD_PWD_ON</text>
<text x="93.9" y="90.1">61</text>
<text x="93.9" y="92.7">75</text>
<text x="129.5" y="94">29</text>
<text x="129.5" y="91.4">31</text>
<text x="35.5" y="100.3">78</text>
<text x="35.5" y="97.8">79</text>
<text x="35.5" y="97.8">81</text>
<text x="35.5" y="97.8">85</text>
<text x="35.5" y="97.8">87</text>
<text x="35.5" y="97.8">77</text>
<text x="36.7" y="97.8">3</text>
<text x="93.9" y="100.3">92</text>
<text x="93.9" y="97.8">93</text>
<text x="129.5" y="101.6">19</text>
<text x="129.5" y="99">23</text>
<text x="129.5" y="96.5">25</text>
<text x="35.5" y="105.4">86</text>
<text x="35.5" y="107.9">88</text>
<text x="35.5" y="102.8">84</text>
<text x="93.9" y="102.8">21</text>
<text x="93.9" y="105.4">95</text>
<text x="129.5" y="106.7">13</text>
<text x="129.5" y="104.1">17</text>
<text x="35.5" y="110.5">90</text>
<text x="93.9" y="110.5">13</text>
<text x="93.9" y="110.5">22</text>
<text x="93.9" y="110.5">32</text>
<text x="93.9" y="110.5">42</text>
<text x="93.9" y="110.5">52</text>
<text x="93.9" y="110.5">59</text>
<text x="93.9" y="110.5">60</text>
<text x="93.9" y="110.5">65</text>
<text x="93.9" y="110.5">71</text>
<text x="93.9" y="110.5">98</text>
<text x="94.5" y="110.5">1</text>
<text x="94.5" y="110.5">2</text>
<text x="94.5" y="110.5">7</text>
<text x="94.5" y="110.5">8</text>
<text x="95.1" y="110.5">4</text>
<text x="95.1" y="110.5">3</text>
<text x="95.1" y="110.5">6</text>
<text x="129.5" y="109.2">11</text>
<text x="130.1" y="111.7">7</text>
<text x="33.6" y="118.1">109</text>
<text x="94.6" y="118.1">103</text>
<text x="130.1" y="114.3">5</text>
<text x="177.8" y="119.4">10</text>
<text x="33.6" y="120.6">102</text>
<text x="33.6" y="123.2">104</text>
<text x="33.6" y="125.7">106</text>
<text x="94.6" y="120.6">105</text>
<text x="94.6" y="125.7">128</text>
<text x="226" y="125.2" transform="rotate(-90 226 125.2)">1</text>
<text x="231.1" y="123.9" transform="rotate(-90 231.1 123.9)">5</text>
<text x="33.6" y="130.8">110</text>
<text x="94.6" y="128.2">130</text>
<text x="94.6" y="130.8">140</text>
<text x="177.8" y="129.5">69</text>
<text x="216.5" y="130.8">4</text>
<text x="236.8" y="130.8">2</text>
<text x="33.6" y="133.3">112</text>
<text x="94.6" y="135.9">134</text>
<text x="94.6" y="133.3">142</text>
<text x="129.5" y="132.1">38</text>
<text x="177.8" y="137.1">68SUSCLK</text>
<text x="177.8" y="137.1">68</text>
<text x="33.6" y="138.4">116</text>
<text x="33.6" y="140.9">118</text>
<text x="94.6" y="138.4">136</text>
<text x="94.6" y="143.5">157</text>
<text x="231.1" y="139.1" transform="rotate(-90 231.1 139.1)">3</text>
<text x="33.6" y="146">122</text>
<text x="33.6" y="148.6">124</text>
<text x="94.6" y="146">159</text>
<text x="94.6" y="148.6">169</text>
<text x="129.5" y="147.3">53</text>
<text x="129.5" y="144.8">55</text>
<text x="94.6" y="153.6">163</text>
<text x="94.6" y="151.1">171</text>
<text x="33.6" y="156.2">107</text>
<text x="33.6" y="156.2">113</text>
<text x="33.6" y="156.2">119</text>
<text x="33.6" y="156.2">125</text>
<text x="33.6" y="156.2">131</text>
<text x="33.6" y="156.2">137</text>
<text x="33.6" y="156.2">144</text>
<text x="33.6" y="156.2">161</text>
<text x="33.6" y="156.2">167</text>
<text x="33.6" y="156.2">173</text>
<text x="33.6" y="156.2">120</text>
<text x="33.6" y="156.2">150</text>
<text x="33.6" y="156.2">180</text>
<text x="33.6" y="156.2">191</text>
<text x="34.9" y="156.2">20</text>
<text x="34.9" y="156.2">50</text>
<text x="34.9" y="156.2">80</text>
<text x="34.9" y="156.2">91</text>
<text x="36.1" y="156.2">8</text>
<text x="36.1" y="156.2">4</text>
<text x="36.1" y="156.2">6</text>
<text x="36.1" y="156.2">2</text>
<text x="36.1" y="156.2">5</text>
<text x="36.1" y="156.2">9</text>
<text x="36.1" y="156.2">7</text>
<text x="94.6" y="156.2">165</text>
<text x="154.9" y="156.9" transform="rotate(-90 154.9 156.9)">1</text>
</g>
<g font-size="1.3" fill="#725600">
<text x="19.3" y="36.5">5V_EN</text>
<text x="115.8" y="42.9">3V3_EN</text>
<text x="28.6" y="83.5">ID_SD</text>
<text x="28.6" y="86.1">ID_SC</text>
<text x="25.8" y="91.1">UART_RX</text>
<text x="26.1" y="93.7">UART_TX</text>
<text x="98" y="98.8">RPIBOOT</text>
<text x="98" y="101.3">PWR_BTN</text>
<text x="26.7" y="106.4">CM_3V3</text>
<text x="98" y="103.8">ACT_LED</text>
<text x="98" y="106.4">PWR_LED</text>
<text x="100.5" y="119.1">USB2_D-</text>
<text x="100.5" y="121.6">USB2_D+</text>
<text x="100.5" y="126.7">USB3_0_RX-</text>
<text x="100.5" y="129.2">USB3_0_RX+</text>
<text x="100.5" y="131.8">USB3_0_TX-</text>
<text x="242.8" y="131.8">RTC_CLOCK</text>
<text x="100.5" y="136.9">USB3_0_D+</text>
<text x="100.5" y="134.3">USB3_0_TX+</text>
<text x="100.5" y="139.4">USB3_0_D-</text>
<text x="100.5" y="144.5">USB3_1_RX-</text>
<text x="100.5" y="149.6">USB3_1_TX-</text>
<text x="100.5" y="147">USB3_1_RX+</text>
<text x="100.5" y="154.6">USB3_1_D+</text>
<text x="100.5" y="152.1">USB3_1_TX+</text>
<text x="100.5" y="157.2">USB3_1_D-</text>
<text x="56.1" y="173.7">ETH_MDIA+</text>
<text x="91.6" y="173.7">ETH_MDIC+</text>
<text x="56.1" y="178.8">ETH_MDIA-</text>
<text x="91.6" y="178.8">ETH_MDIC-</text>
<text x="120" y="178.8">ID_SD</text>
<text x="56.1" y="183.9">ETH_MDIB+</text>
<text x="91.6" y="183.9">ETH_MDID+</text>
<text x="120" y="183.9">ID_SC</text>
<text x="56.1" y="188.9">ETH_MDIB-</text>
<text x="91.6" y="188.9">ETH_MDID-</text>
</g>
<g font-size="1.3" fill="#840084">
<text x="60.6" y="83.3">Amphenol</text>
<text x="52.7" y="85.8">2x 10164227-1001A1RLF</text>
<text x="52.2" y="143.2">2x 10164227-1001A1RLF</text>
<text x="60.1" y="140.7">Amphenol</text>
</g>
</svg>
